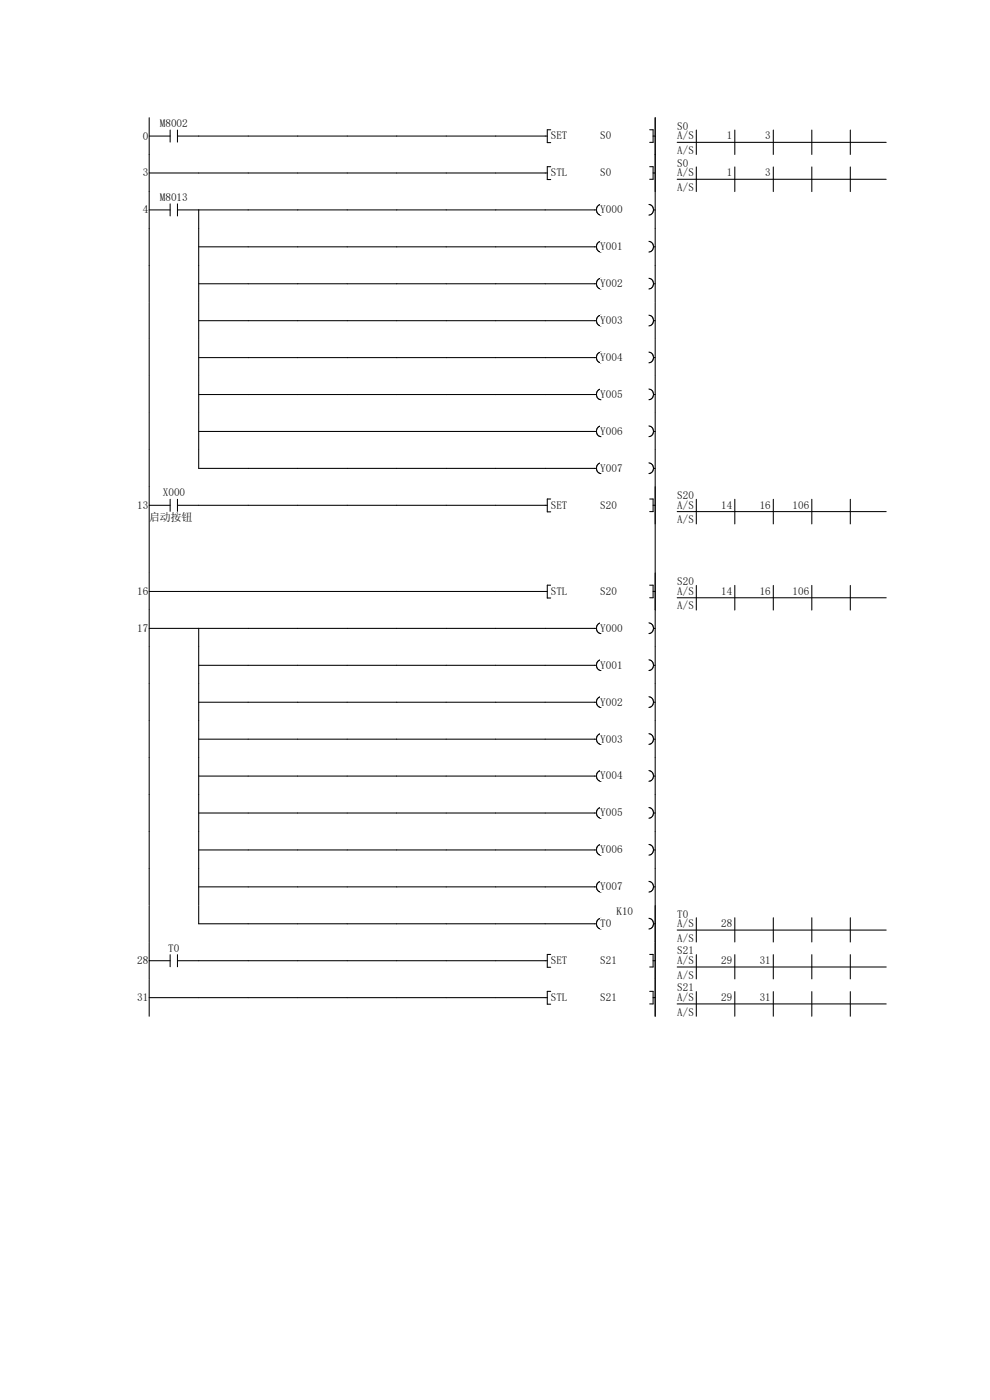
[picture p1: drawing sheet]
<svg xmlns="http://www.w3.org/2000/svg" width="210mm" height="297mm" viewBox="0 0 210 297" stroke-linecap="round" stroke-linejoin="round" font-family="sans-serif">
<path d="M31.6 28.9h4.5M31.6 25v7.8M36.1 27.6v2.5M37.7 28.9h78.4M37.7 27.6v2.5M116.8 27.5h-.7v2.8h.7" fill="none" stroke="#070000" stroke-width=".22"/>
<g fill="#fff">
<path d="M116.8 27.6h3.6v2.3h-3.6z"/>
<path d="M127.3 27.6h2.5v2.3h-2.5z"/>
</g>
<path d="M137.8 27.5h.7v2.7h-.7M138.5 28.9h.5M139 25v7.8M143.7 30.2h44.3M147.7 27.6v5.2M155.9 27.6v5.2M164 27.6v5.2M172.2 27.6v5.2M180.4 27.6v5.2" fill="none" stroke="#070000" stroke-width=".22"/>
<g fill="#fff">
<path d="M143.7 25.5h2.4v2.4h-2.4z"/>
<path d="M143.7 27.6h3.6v2.3h-3.6z"/>
<path d="M143.7 30.7h3.6v2.3h-3.6z"/>
<path d="M148.3 27.6h7.1v2.3h-7.1z"/>
<path d="M156.4 27.6h7.2v2.3h-7.2z"/>
</g>
<path d="M139 25v7.8" fill="none" stroke="#070000" stroke-width=".22"/>
<g fill="#fff">
<path d="M20 32.9h119v7.8h-119z" fill-rule="evenodd"/>
<path d="M139 32.9h49v7.8h-49zM30.3 35.4h1.2v2.4h-1.2z" fill-rule="evenodd"/>
</g>
<path d="M31.6 36.7h84.5M31.6 32.8v7.8M116.8 35.4h-.7v2.7h.7" fill="none" stroke="#070000" stroke-width=".22"/>
<g fill="#fff">
<path d="M116.8 35.4h3.6v2.4h-3.6z"/>
<path d="M127.3 35.4h2.5v2.4h-2.5z"/>
</g>
<path d="M137.8 35.4h.7v2.6h-.7M138.5 36.7h.5M139 32.8v7.8M143.7 38h44.3M147.7 35.4v5.2M155.9 35.4v5.2M164 35.4v5.2M172.2 35.4v5.2M180.4 35.4v5.2" fill="none" stroke="#070000" stroke-width=".22"/>
<g fill="#fff">
<path d="M143.7 33.4h2.4v2.3h-2.4z"/>
<path d="M143.7 35.4h3.6v2.4h-3.6z"/>
<path d="M143.7 38.5h3.6v2.4h-3.6z"/>
<path d="M148.3 35.4h7.1v2.4h-7.1z"/>
<path d="M156.4 35.4h7.2v2.4h-7.2z"/>
</g>
<path d="M139 32.8v7.8" fill="none" stroke="#070000" stroke-width=".22"/>
<g fill="#fff">
<path d="M20 40.7h106.2v7.8h-106.2z" fill-rule="evenodd"/>
<path d="M126.2 40.7h12.8v7.8h-12.8zM30.3 43.3h1.2v2.3h-1.2z" fill-rule="evenodd"/>
</g>
<path d="M33.9 40.6h5.9v2.4h-5.9z" fill="#fff"/>
<path d="M31.6 44.5h4.5M31.6 40.6v7.9M36.1 43.3v2.5M37.7 44.5h88.8M37.7 43.3v2.5M42.2 44.5v4M127.5 43.4a1.16 1.16 0 0 0-1 1.1 1.16 1.16 0 0 0 1 1.1" fill="none" stroke="#070000" stroke-width=".22"/>
<path d="M127.3 43.3h4.8v2.3h-4.8z" fill="#fff"/>
<path d="M137.7 43.4a1.15 1.15 0 0 1 1 1.1 1.15 1.15 0 0 1-1 1.1M138.6 44.5h.4M139 40.6v7.9" fill="none" stroke="#070000" stroke-width=".22"/>
<path d="M20 48.5h106.2v7.8h-106.2z" fill-rule="evenodd" fill="#fff"/>
<path d="M126.2 48.5h12.8v7.8h-12.8z" fill="#fff"/>
<path d="M31.6 48.5v7.8M42.2 52.4h84.3M42.2 48.5v7.8M127.5 51.2a1.16 1.16 0 0 0-1 1.1 1.16 1.16 0 0 0 1 1.2" fill="none" stroke="#070000" stroke-width=".22"/>
<path d="M127.3 51.1h4.8v2.3h-4.8z" fill="#fff"/>
<path d="M137.7 51.2a1.15 1.15 0 0 1 1 1.1 1.15 1.15 0 0 1-1 1.2M138.6 52.4h.4M139 48.5v7.8" fill="none" stroke="#070000" stroke-width=".22"/>
<path d="M20 56.3h106.2v7.9h-106.2z" fill-rule="evenodd" fill="#fff"/>
<path d="M126.2 56.3h12.8v7.9h-12.8z" fill="#fff"/>
<path d="M31.6 56.3v7.8M42.2 56.3v7.8M127.5 59a1.16 1.16 0 0 0-1 1.2 1.16 1.16 0 0 0 1 1.1M42.2 60.2h84.3" fill="none" stroke="#070000" stroke-width=".22"/>
<path d="M127.3 58.9h4.8v2.4h-4.8z" fill="#fff"/>
<path d="M137.7 59a1.15 1.15 0 0 1 1 1.2 1.15 1.15 0 0 1-1 1.1M139 56.3v7.8M138.6 60.2h.4" fill="none" stroke="#070000" stroke-width=".22"/>
<path d="M20 64.2h106.2v7.8h-106.2z" fill-rule="evenodd" fill="#fff"/>
<path d="M126.2 64.2h12.8v7.8h-12.8z" fill="#fff"/>
<path d="M31.6 64.1v7.9M42.2 68h84.3M42.2 64.1v7.9M127.5 66.9a1.16 1.16 0 0 0-1 1.1 1.16 1.16 0 0 0 1 1.1" fill="none" stroke="#070000" stroke-width=".22"/>
<path d="M127.3 66.8h4.8v2.3h-4.8z" fill="#fff"/>
<path d="M137.7 66.9a1.15 1.15 0 0 1 1 1.1 1.15 1.15 0 0 1-1 1.1M138.6 68h.4M139 64.1v7.9" fill="none" stroke="#070000" stroke-width=".22"/>
<path d="M20 72h106.2v7.8h-106.2z" fill-rule="evenodd" fill="#fff"/>
<path d="M126.2 72h12.8v7.8h-12.8z" fill="#fff"/>
<path d="M31.6 72v7.8M42.2 75.9h84.3M42.2 72v7.8M127.5 74.7a1.16 1.16 0 0 0-1 1.1 1.16 1.16 0 0 0 1 1.2" fill="none" stroke="#070000" stroke-width=".22"/>
<path d="M127.3 74.6h4.8v2.3h-4.8z" fill="#fff"/>
<path d="M137.7 74.7a1.15 1.15 0 0 1 1 1.1 1.15 1.15 0 0 1-1 1.2M138.6 75.9h.4M139 72v7.8" fill="none" stroke="#070000" stroke-width=".22"/>
<path d="M20 79.8h106.2v7.9h-106.2z" fill-rule="evenodd" fill="#fff"/>
<path d="M126.2 79.8h12.8v7.9h-12.8z" fill="#fff"/>
<path d="M31.6 79.8v7.8M42.2 79.8v7.8M42.2 83.7h84.3M127.5 82.5a1.16 1.16 0 0 0-1 1.2 1.16 1.16 0 0 0 1 1.1" fill="none" stroke="#070000" stroke-width=".22"/>
<path d="M127.3 82.4h4.8v2.4h-4.8z" fill="#fff"/>
<path d="M139 79.8v7.8M137.7 82.5a1.15 1.15 0 0 1 1 1.2 1.15 1.15 0 0 1-1 1.1M138.6 83.7h.4" fill="none" stroke="#070000" stroke-width=".22"/>
<path d="M20 87.7h106.2v7.8h-106.2z" fill-rule="evenodd" fill="#fff"/>
<path d="M126.2 87.7h12.8v7.8h-12.8z" fill="#fff"/>
<path d="M31.6 87.6v7.9M42.2 91.5h84.3M42.2 87.6v7.9M127.5 90.4a1.16 1.16 0 0 0-1 1.1 1.16 1.16 0 0 0 1 1.1" fill="none" stroke="#070000" stroke-width=".22"/>
<path d="M127.3 90.3h4.8v2.3h-4.8z" fill="#fff"/>
<path d="M137.7 90.4a1.15 1.15 0 0 1 1 1.1 1.15 1.15 0 0 1-1 1.1M138.6 91.5h.4M139 87.6v7.9" fill="none" stroke="#070000" stroke-width=".22"/>
<path d="M20 95.5h106.2v7.8h-106.2z" fill-rule="evenodd" fill="#fff"/>
<path d="M126.2 95.5h12.8v7.8h-12.8z" fill="#fff"/>
<path d="M31.6 95.5v7.8M42.2 95.5v3.9h84.3M127.5 98.2a1.15 1.15 0 0 0-1 1.1 1.15 1.15 0 0 0 1 1.2" fill="none" stroke="#070000" stroke-width=".22"/>
<path d="M127.3 98.1h4.8v2.3h-4.8z" fill="#fff"/>
<path d="M137.7 98.2a1.15 1.15 0 0 1 1 1.1 1.15 1.15 0 0 1-1 1.2M138.6 99.4h.4M139 95.5v7.8" fill="none" stroke="#070000" stroke-width=".22"/>
<g fill="#fff">
<path d="M20 103.3h119v18.3h-119z" fill-rule="evenodd"/>
<path d="M139 103.3h49v7.9h-49zM29.1 105.9h2.4v2.3h-2.4z" fill-rule="evenodd"/>
</g>
<path d="M34.5 103.3h4.8v2.3h-4.8z" fill="#fff"/>
<path d="M31.6 107.2h4.5M36.1 105.9v2.6M37.7 107.2h4.5M37.7 105.9v2.6" fill="none" stroke="#070000" stroke-width=".22"/>
<path d="M31.7 108.5h9.2v2.4h-9.2z" fill="#fff"/>
<path d="M31.6 103.3v18.3M42.2 107.2h73.9M116.8 105.9h-.7v2.7h.7" fill="none" stroke="#070000" stroke-width=".22"/>
<g fill="#fff">
<path d="M116.8 105.9h3.6v2.3h-3.6z"/>
<path d="M127.3 105.9h3.6v2.3h-3.6z"/>
</g>
<path d="M137.8 105.9h.7v2.6h-.7M138.5 107.2h.5M139 103.3v18.3M143.7 108.5h44.3M147.7 105.9v5.2M155.9 105.9v5.2M164 105.9v5.2M172.2 105.9v5.2M180.4 105.9v5.2" fill="none" stroke="#070000" stroke-width=".22"/>
<g fill="#fff">
<path d="M143.7 103.9h3.6v2.3h-3.6z"/>
<path d="M143.7 105.9h3.6v2.3h-3.6z"/>
<path d="M143.7 109.1h3.6v2.3h-3.6z"/>
<path d="M148.3 105.9h7.1v2.3h-7.1z"/>
<path d="M156.4 105.9h7.2v2.3h-7.2z"/>
<path d="M164.6 105.9h7.1v2.3h-7.1z"/>
</g>
<path d="M139 103.3v7.8" fill="none" stroke="#070000" stroke-width=".22"/>
<g fill="#fff">
<path d="M20 121.6h119v7.9h-119z" fill-rule="evenodd"/>
<path d="M139 121.6h49v7.9h-49zM29.1 124.2h2.4v2.3h-2.4z" fill-rule="evenodd"/>
</g>
<path d="M31.6 125.5h84.5M31.6 121.6v7.8M116.8 124.1h-.7v2.8h.7" fill="none" stroke="#070000" stroke-width=".22"/>
<g fill="#fff">
<path d="M116.8 124.2h3.6v2.3h-3.6z"/>
<path d="M127.3 124.2h3.6v2.3h-3.6z"/>
</g>
<path d="M137.8 124.1h.7v2.7h-.7M138.5 125.5h.5M139 121.6v7.8M143.7 126.8h44.3M147.7 124.2v5.2M155.9 124.2v5.2M164 124.2v5.2M172.2 124.2v5.2M180.4 124.2v5.2" fill="none" stroke="#070000" stroke-width=".22"/>
<g fill="#fff">
<path d="M143.7 122.1h3.6v2.4h-3.6z"/>
<path d="M143.7 124.2h3.6v2.3h-3.6z"/>
<path d="M143.7 127.3h3.6v2.3h-3.6z"/>
<path d="M148.3 124.2h7.1v2.3h-7.1z"/>
<path d="M156.4 124.2h7.2v2.3h-7.2z"/>
<path d="M164.6 124.2h7.1v2.3h-7.1z"/>
</g>
<path d="M139 121.6v7.8" fill="none" stroke="#070000" stroke-width=".22"/>
<g fill="#fff">
<path d="M20 129.5h106.2v7.8h-106.2z" fill-rule="evenodd"/>
<path d="M126.2 129.5h12.8v7.8h-12.8zM29.1 132h2.4v2.4h-2.4z" fill-rule="evenodd"/>
</g>
<path d="M31.6 133.3h94.9M31.6 129.4v7.9M42.2 133.3v4M127.5 132.1a1.16 1.16 0 0 0-1 1.2 1.16 1.16 0 0 0 1 1.1" fill="none" stroke="#070000" stroke-width=".22"/>
<path d="M127.3 132h4.8v2.4h-4.8z" fill="#fff"/>
<path d="M137.7 132.1a1.15 1.15 0 0 1 1 1.2 1.15 1.15 0 0 1-1 1.1M138.6 133.3h.4M139 129.4v7.9" fill="none" stroke="#070000" stroke-width=".22"/>
<path d="M20 137.3h106.2v7.8h-106.2z" fill-rule="evenodd" fill="#fff"/>
<path d="M126.2 137.3h12.8v7.8h-12.8z" fill="#fff"/>
<path d="M31.6 137.3v7.8M42.2 137.3v7.8M127.5 140a1.16 1.16 0 0 0-1 1.1 1.16 1.16 0 0 0 1 1.2M42.2 141.1h84.3" fill="none" stroke="#070000" stroke-width=".22"/>
<path d="M127.3 139.9h4.8v2.3h-4.8z" fill="#fff"/>
<path d="M137.7 140a1.15 1.15 0 0 1 1 1.1 1.15 1.15 0 0 1-1 1.2M139 137.3v7.8M138.6 141.1h.4" fill="none" stroke="#070000" stroke-width=".22"/>
<path d="M20 145.1h106.2v7.9h-106.2z" fill-rule="evenodd" fill="#fff"/>
<path d="M126.2 145.1h12.8v7.9h-12.8z" fill="#fff"/>
<path d="M31.6 145.1v7.8M42.2 149h84.3M42.2 145.1v7.8M127.5 147.8a1.16 1.16 0 0 0-1 1.2 1.16 1.16 0 0 0 1 1.1" fill="none" stroke="#070000" stroke-width=".22"/>
<path d="M127.3 147.7h4.8v2.3h-4.8z" fill="#fff"/>
<path d="M137.7 147.8a1.15 1.15 0 0 1 1 1.2 1.15 1.15 0 0 1-1 1.1M138.6 149h.4M139 145.1v7.8" fill="none" stroke="#070000" stroke-width=".22"/>
<path d="M20 153h106.2v7.8h-106.2z" fill-rule="evenodd" fill="#fff"/>
<path d="M126.2 153h12.8v7.8h-12.8z" fill="#fff"/>
<path d="M31.6 152.9v7.9M42.2 156.8h84.3M42.2 152.9v7.9M127.5 155.6a1.16 1.16 0 0 0-1 1.2 1.16 1.16 0 0 0 1 1.1" fill="none" stroke="#070000" stroke-width=".22"/>
<path d="M127.3 155.5h4.8v2.4h-4.8z" fill="#fff"/>
<path d="M137.7 155.6a1.15 1.15 0 0 1 1 1.2 1.15 1.15 0 0 1-1 1.1M138.6 156.8h.4M139 152.9v7.9" fill="none" stroke="#070000" stroke-width=".22"/>
<path d="M20 160.8h106.2v7.8h-106.2z" fill-rule="evenodd" fill="#fff"/>
<path d="M126.2 160.8h12.8v7.8h-12.8z" fill="#fff"/>
<path d="M31.6 160.8v7.8M42.2 164.6h84.3M42.2 160.8v7.8M127.5 163.5a1.16 1.16 0 0 0-1 1.1 1.16 1.16 0 0 0 1 1.2" fill="none" stroke="#070000" stroke-width=".22"/>
<path d="M127.3 163.4h4.8v2.3h-4.8z" fill="#fff"/>
<path d="M137.7 163.5a1.15 1.15 0 0 1 1 1.1 1.15 1.15 0 0 1-1 1.2M138.6 164.6h.4M139 160.8v7.8" fill="none" stroke="#070000" stroke-width=".22"/>
<path d="M20 168.6h106.2v7.8h-106.2z" fill-rule="evenodd" fill="#fff"/>
<path d="M126.2 168.6h12.8v7.8h-12.8z" fill="#fff"/>
<path d="M31.6 168.6v7.8M42.2 172.5h84.3M42.2 168.6v7.8M127.5 171.3a1.16 1.16 0 0 0-1 1.2 1.16 1.16 0 0 0 1 1.1" fill="none" stroke="#070000" stroke-width=".22"/>
<path d="M127.3 171.2h4.8v2.3h-4.8z" fill="#fff"/>
<path d="M137.7 171.3a1.15 1.15 0 0 1 1 1.2 1.15 1.15 0 0 1-1 1.1M138.6 172.5h.4M139 168.6v7.8" fill="none" stroke="#070000" stroke-width=".22"/>
<path d="M20 176.4h106.2v7.9h-106.2z" fill-rule="evenodd" fill="#fff"/>
<path d="M126.2 176.4h12.8v7.9h-12.8z" fill="#fff"/>
<path d="M31.6 176.4v7.9M42.2 176.4v7.9M127.5 179.1a1.16 1.16 0 0 0-1 1.2 1.16 1.16 0 0 0 1 1.1M42.2 180.3h84.3" fill="none" stroke="#070000" stroke-width=".22"/>
<path d="M127.3 179h4.8v2.4h-4.8z" fill="#fff"/>
<path d="M137.7 179.1a1.15 1.15 0 0 1 1 1.2 1.15 1.15 0 0 1-1 1.1M139 176.4v7.9M138.6 180.3h.4" fill="none" stroke="#070000" stroke-width=".22"/>
<path d="M20 184.3h106.2v7.8h-106.2z" fill-rule="evenodd" fill="#fff"/>
<path d="M126.2 184.3h12.8v7.8h-12.8z" fill="#fff"/>
<path d="M31.6 184.3v7.8M42.2 188.2h84.3M42.2 184.3v7.8M127.5 187a1.15 1.15 0 0 0-1 1.1 1.15 1.15 0 0 0 1 1.2" fill="none" stroke="#070000" stroke-width=".22"/>
<path d="M127.3 186.9h4.8v2.3h-4.8z" fill="#fff"/>
<path d="M137.7 187a1.15 1.15 0 0 1 1 1.1 1.15 1.15 0 0 1-1 1.2M138.6 188.2h.4M139 184.3v7.8" fill="none" stroke="#070000" stroke-width=".22"/>
<path d="M20 192.1h168v7.8h-168z" fill-rule="evenodd" fill="#fff"/>
<path d="M31.6 192.1v7.8M42.2 192.1v3.9h84.3M127.5 194.8a1.16 1.16 0 0 0-1 1.2 1.16 1.16 0 0 0 1 1.1" fill="none" stroke="#070000" stroke-width=".22"/>
<g fill="#fff">
<path d="M130.8 192.1h3.5v2.3h-3.5z"/>
<path d="M127.3 194.7h2.4v2.3h-2.4z"/>
</g>
<path d="M137.7 194.8a1.15 1.15 0 0 1 1 1.2 1.15 1.15 0 0 1-1 1.1M138.6 196h.4M139 192.1v7.8M143.7 197.3h44.3M147.7 194.7v5.2M155.9 194.7v5.2M164 194.7v5.2M172.2 194.7v5.2M180.4 194.7v5.2" fill="none" stroke="#070000" stroke-width=".22"/>
<g fill="#fff">
<path d="M143.7 192.7h2.4v2.3h-2.4z"/>
<path d="M143.7 194.7h3.6v2.3h-3.6z"/>
<path d="M143.7 197.8h3.6v2.4h-3.6z"/>
<path d="M148.3 194.7h7.1v2.3h-7.1z"/>
</g>
<path d="M139 192.1v7.8" fill="none" stroke="#070000" stroke-width=".22"/>
<g fill="#fff">
<path d="M20 199.9h119v7.9h-119z" fill-rule="evenodd"/>
<path d="M139 199.9h49v7.9h-49zM29.1 202.5h2.4v2.4h-2.4z" fill-rule="evenodd"/>
</g>
<path d="M35.7 199.9h2.4v2.4h-2.4z" fill="#fff"/>
<path d="M31.6 199.9v7.9M31.6 203.8h4.5M36.1 202.5v2.6M37.7 203.8h78.4M37.7 202.5v2.6M116.8 202.5h-.7v2.7h.7" fill="none" stroke="#070000" stroke-width=".22"/>
<g fill="#fff">
<path d="M116.8 202.5h3.6v2.4h-3.6z"/>
<path d="M127.3 202.5h3.6v2.4h-3.6z"/>
</g>
<path d="M139 199.9v7.9M137.8 202.5h.7v2.6h-.7M138.5 203.8h.5M143.7 205.1h44.3M147.7 202.5v5.3M155.9 202.5v5.3M164 202.5v5.3M172.2 202.5v5.3M180.4 202.5v5.3" fill="none" stroke="#070000" stroke-width=".22"/>
<g fill="#fff">
<path d="M143.7 200.5h3.6v2.3h-3.6z"/>
<path d="M143.7 202.5h3.6v2.4h-3.6z"/>
<path d="M143.7 205.7h3.6v2.3h-3.6z"/>
<path d="M148.3 202.5h7.1v2.4h-7.1z"/>
<path d="M156.4 202.5h7.2v2.4h-7.2z"/>
</g>
<path d="M139 199.9v7.9" fill="none" stroke="#070000" stroke-width=".22"/>
<g fill="#fff">
<path d="M20 207.8h119v7.8h-119z" fill-rule="evenodd"/>
<path d="M139 207.8h49v7.8h-49zM29.1 210.4h2.4v2.3h-2.4z" fill-rule="evenodd"/>
</g>
<path d="M31.6 211.7h84.5M31.6 207.8v7.8M116.8 210.3h-.7v2.7h.7" fill="none" stroke="#070000" stroke-width=".22"/>
<g fill="#fff">
<path d="M116.8 210.4h3.6v2.3h-3.6z"/>
<path d="M127.3 210.4h3.6v2.3h-3.6z"/>
</g>
<path d="M137.8 210.3h.7v2.7h-.7M138.5 211.7h.5M139 207.8v7.8M143.7 213h44.3M147.7 210.4v5.2M155.9 210.4v5.2M164 210.4v5.2M172.2 210.4v5.2M180.4 210.4v5.2" fill="none" stroke="#070000" stroke-width=".22"/>
<g fill="#fff">
<path d="M143.7 208.3h3.6v2.4h-3.6z"/>
<path d="M143.7 210.4h3.6v2.3h-3.6z"/>
<path d="M143.7 213.5h3.6v2.3h-3.6z"/>
<path d="M148.3 210.4h7.1v2.3h-7.1z"/>
<path d="M156.4 210.4h7.2v2.3h-7.2z"/>
</g>
<path d="M139 207.8v7.8" fill="none" stroke="#070000" stroke-width=".22"/>
<g font-size="2.3">
<text x="30.3" y="29.6">0</text>
<text x="33.9" y="27">M8002</text>
<text x="116.8" y="29.6">SET</text>
<text x="127.3" y="29.6">S0</text>
<text x="143.7" y="27.5">S0</text>
<text x="143.7" y="29.6">A/S</text>
<text x="154.2" y="29.6">1</text>
<text x="162.3" y="29.6">3</text>
<text x="143.7" y="32.7">A/S</text>
<text x="143.7" y="35.3">S0</text>
<text x="30.3" y="37.4">3</text>
<text x="116.8" y="37.4">STL</text>
<text x="127.3" y="37.4">S0</text>
<text x="143.7" y="37.4">A/S</text>
<text x="143.7" y="40.5">A/S</text>
<text x="154.2" y="37.4">1</text>
<text x="162.3" y="37.4">3</text>
<text x="30.3" y="45.3">4</text>
<text x="33.9" y="42.6">M8013</text>
<text x="127.3" y="45.3">Y000</text>
<text x="127.3" y="53.1">Y001</text>
<text x="127.3" y="60.9">Y002</text>
<text x="127.3" y="68.7">Y003</text>
<text x="127.3" y="76.6">Y004</text>
<text x="127.3" y="84.4">Y005</text>
<text x="127.3" y="92.2">Y006</text>
<text x="127.3" y="100.1">Y007</text>
<text x="29.1" y="107.9">13</text>
<text x="34.5" y="105.3">X000</text>
<text x="116.8" y="107.9">SET</text>
<text x="127.3" y="107.9">S20</text>
<text x="143.7" y="105.9">S20</text>
<text x="143.7" y="107.9">A/S</text>
<text x="153" y="107.9">14</text>
<text x="161.2" y="107.9">16</text>
<text x="168.1" y="107.9">106</text>
<text x="31.7" y="110.5">启动按钮</text>
<text x="143.7" y="111">A/S</text>
<text x="143.7" y="124.1">S20</text>
<text x="29.1" y="126.2">16</text>
<text x="116.8" y="126.2">STL</text>
<text x="127.3" y="126.2">S20</text>
<text x="143.7" y="126.2">A/S</text>
<text x="143.7" y="129.3">A/S</text>
<text x="153" y="126.2">14</text>
<text x="161.2" y="126.2">16</text>
<text x="168.1" y="126.2">106</text>
<text x="29.1" y="134">17</text>
<text x="127.3" y="134">Y000</text>
<text x="127.3" y="141.9">Y001</text>
<text x="127.3" y="149.7">Y002</text>
<text x="127.3" y="157.5">Y003</text>
<text x="127.3" y="165.4">Y004</text>
<text x="127.3" y="173.2">Y005</text>
<text x="127.3" y="181">Y006</text>
<text x="127.3" y="188.8">Y007</text>
<text x="127.3" y="196.7">T0</text>
<text x="130.8" y="194.1">K10</text>
<text x="143.7" y="194.6">T0</text>
<text x="143.7" y="196.7">A/S</text>
<text x="153" y="196.7">28</text>
<text x="35.7" y="201.9">T0</text>
<text x="143.7" y="199.8">A/S</text>
<text x="143.7" y="202.5">S21</text>
<text x="29.1" y="204.5">28</text>
<text x="116.8" y="204.5">SET</text>
<text x="127.3" y="204.5">S21</text>
<text x="143.7" y="204.5">A/S</text>
<text x="143.7" y="207.6">A/S</text>
<text x="153" y="204.5">29</text>
<text x="161.2" y="204.5">31</text>
<text x="29.1" y="212.3">31</text>
<text x="116.8" y="212.3">STL</text>
<text x="127.3" y="212.3">S21</text>
<text x="143.7" y="210.3">S21</text>
<text x="143.7" y="212.3">A/S</text>
<text x="143.7" y="215.5">A/S</text>
<text x="153" y="212.3">29</text>
<text x="161.2" y="212.3">31</text>
</g>
</svg>
